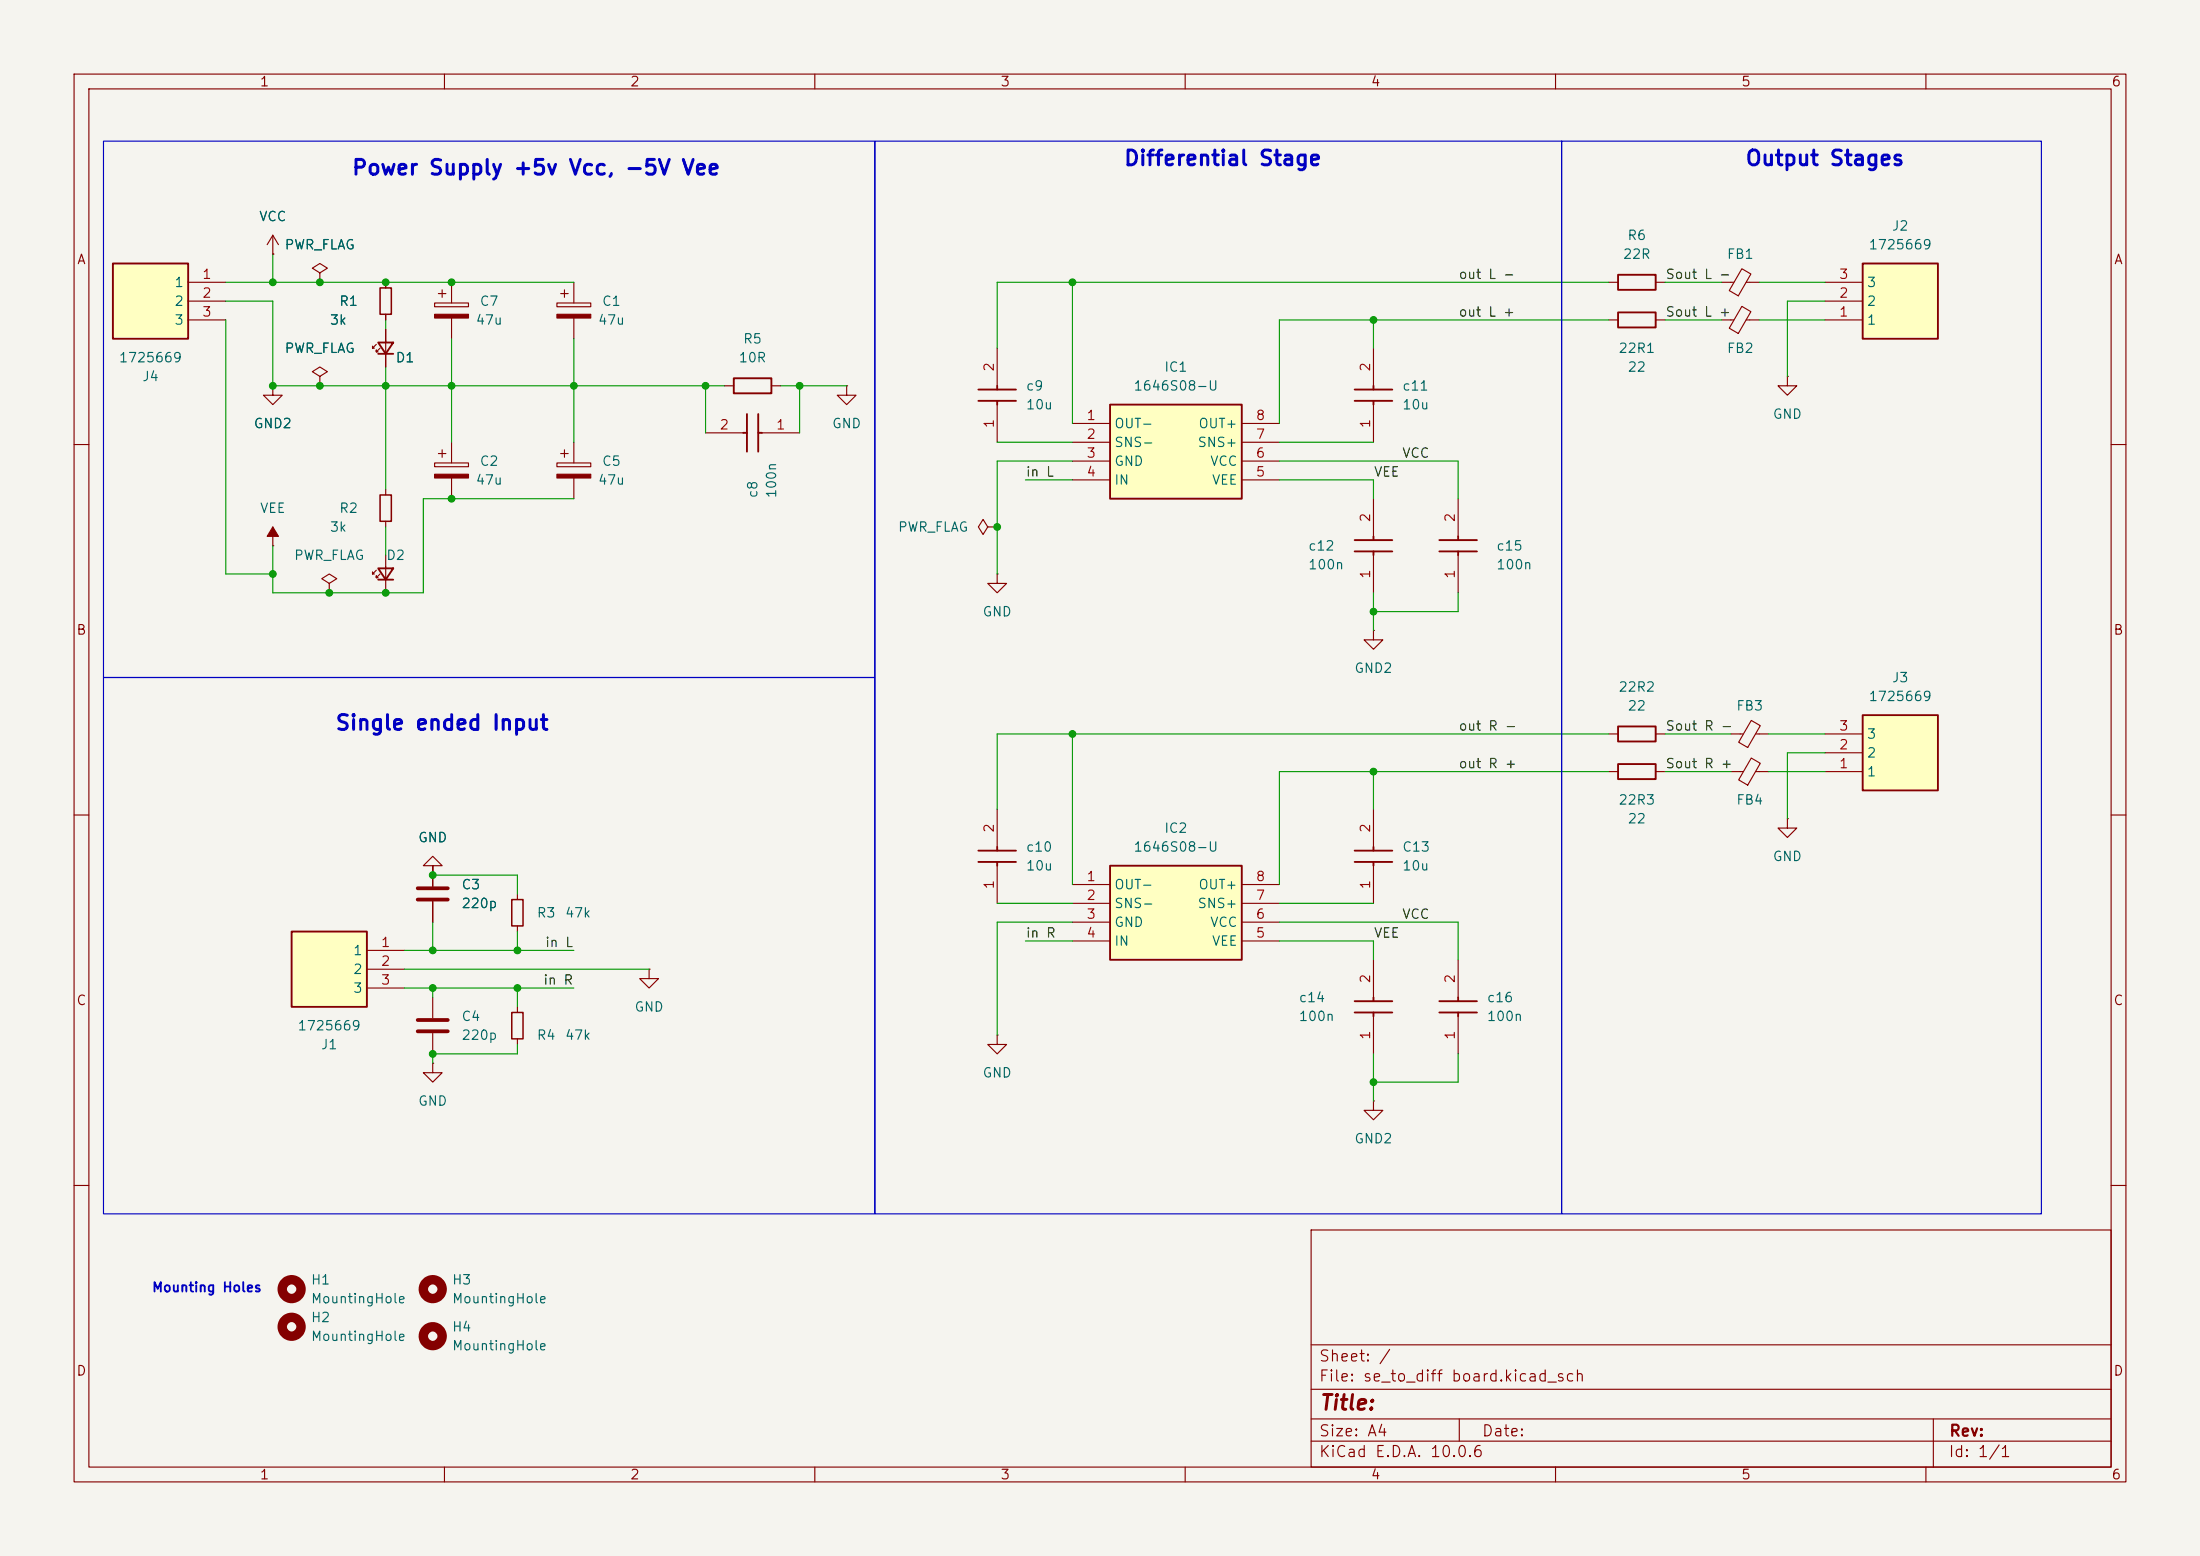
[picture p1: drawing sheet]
<svg xmlns="http://www.w3.org/2000/svg" width="297mm" height="210mm" viewBox="0 0 297 210" stroke-linecap="round" stroke-linejoin="round" font-family="sans-serif">
<path d="M0 0h297v210h-297z" fill="#f5f4ef" stroke="#f5f4ef" stroke-width=".14"/>
<g fill="none" stroke="#840000" stroke-width=".15">
<path d="M10 10h277v190h-277zM12 12h273v186h-273zM60 10v2M110 10v2M160 10v2M210 10v2M260 10v2M10 60h2M285 60h2M217.2 99.1h1.2M223.5 99.1h1.3M10 110h2"/>
<path d="M233.7 104.1h1.6M236.4 102.3l1.2 .7-1.7 3-1.2-.7zM237 104.1h1.8M285 110h2M10 160h2M177 166h108v32h-108zM285 160h2M60 198v2M110 198v2M160 198v2M177 194.5h108M177 191.5h108"/>
<path d="M177 187.5h108M177 181.5h108M197 191.5v3M210 198v2M260 198v2M261 191.5v6.5"/>
</g>
<g fill="none" stroke="#840000" stroke-width="1.3">
<circle cx="39.4" cy="174" r="1.27"/>
<circle cx="39.4" cy="179.1" r="1.27"/>
</g>
<path d="M218.4 98h5.1v2.1h-5.1z" fill="none" stroke="#840000" stroke-width=".25"/>
<path d="M251.5 96.5h10.1v10.2h-10.1z" fill="#ffffc2"/>
<path d="M251.5 96.5h10.1v10.2h-10.1z" fill="none" stroke="#840000" stroke-width=".25"/>
<path d="M43.2 50.8l1-.6-1-.7-1 .7 1 .6v1.3M43.2 52.1h.1M52.1 66v.8M52.1 70.4v.7M133.3 71.1l-.6-1-.6 1 .6 1 .6-1h1.3M134.6 71.1h.1M233.7 99.1h1.6M236.4 97.2l1.2 .7-1.7 3-1.2-.7zM237 99.1h1.8M246.4 99.1h5.1M246.4 104.1h5.1M246.4 101.6h5.1" fill="none" stroke="#840000" stroke-width=".15"/>
<path d="M51.3 66.8h1.5v3.6h-1.5z" fill="none" stroke="#840000" stroke-width=".2"/>
<path d="M149.9 54.6h17.7v12.7h-17.7z" fill="#ffffc2"/>
<path d="M132.1 54.1h5.1M132.1 52.6h5.1M134.6 52.1v.5M134.6 54.1v.5M149.9 54.6h17.7v12.7h-17.7z" fill="none" stroke="#840000" stroke-width=".25"/>
<path d="M134.6 47v5.1M134.6 54.6v5.1M144.8 57.2h5.1M144.8 59.7h5.1M167.6 57.2h5.1M167.6 59.7h5.1M144.8 62.2h5.1M144.8 64.8h5.1M167.6 62.2h5.1M167.6 64.8h5.1M241.3 110.5v1.3h1.3l-1.3 1.2-1.3-1.2h1.3M241.3 110.5h.1" fill="none" stroke="#840000" stroke-width=".15"/>
<path d="M251.5 35.6h10.1v10.1h-10.1z" fill="#ffffc2"/>
<path d="M218.4 37.1h5.1v2h-5.1zM251.5 35.6h10.1v10.1h-10.1zM218.4 42.2h5.1v2h-5.1zM182.9 116.3h5.1M182.9 114.8h5.1M185.4 114.3v.5M185.4 116.3v.5M182.9 136.7h5.1M182.9 135.1h5.1M185.4 134.6v.5M185.4 136.7v.5" fill="none" stroke="#840000" stroke-width=".25"/>
<g fill="none" stroke="#840000" stroke-width=".15">
<path d="M36.8 34.3h.1M36.8 31.8l-.7 1.2M36.8 31.8l.8 1.2M36.8 31.8v2.5M217.2 38.1h1.2M223.5 38.1h1.3M232.4 38.1h1.7M235.2 36.3l1.2 .7-1.7 2.9-1.2-.7zM235.7 38.1h1.8M246.4 38.1h5.1M217.2 43.2h1.2M223.5 43.2h1.3"/>
<path d="M232.4 43.2h1.7M235.2 41.4l1.2 .7-1.7 2.9-1.2-.7zM235.7 43.2h1.8M241.3 50.8v1.3h1.3l-1.3 1.2-1.3-1.2h1.3M241.3 50.8h.1M246.4 43.2h5.1M246.4 40.6h5.1M185.4 85.1v1.3h1.3l-1.3 1.2-1.3-1.2h1.3M185.4 85.1h.1M58.4 116.8h1.3l-1.3-1.2-1.3 1.2h1.3v1.3M58.4 118.1h.1M185.4 109.2v5.1"/>
<path d="M185.4 116.8v5.1M58.4 134.6v2.8M58.4 139.4v2.8M69.8 120.7v.7M69.8 125v.7M69.8 135.9v.8M87.6 130.8v1.3h1.3l-1.3 1.3-1.2-1.3h1.2M87.6 130.8h.1M185.4 129.5v5.1M185.4 137.2v5M58.4 143.5v1.3h1.3l-1.3 1.3-1.3-1.3h1.3M58.4 143.5h.1"/>
<path d="M69.8 140.2v.8M185.4 148.6v1.3h1.3l-1.3 1.2-1.3-1.2h1.3M185.4 148.6h.1"/>
</g>
<g fill="none" stroke="#840000" stroke-width="1.3">
<circle cx="58.4" cy="174" r="1.27"/>
<circle cx="58.4" cy="180.3" r="1.27"/>
</g>
<path d="M69.1 136.7h1.5v3.5h-1.5zM69.1 121.4h1.5v3.6h-1.5z" fill="none" stroke="#840000" stroke-width=".2"/>
<path d="M56.4 137.7h4.1M56.4 139.2h4.1" fill="none" stroke="#840000" stroke-width=".51"/>
<path d="M39.4 125.7h10.1v10.2h-10.1z" fill="#ffffc2"/>
<g fill="none" stroke="#840000" stroke-width=".25">
<path d="M51.1 46.2h2l-1 1.6zM51.1 47.8h2M182.9 54.1h5.1M182.9 52.6h5.1M185.4 52.1v.5M185.4 54.1v.5M182.9 74.4h5.1M182.9 72.9h5.1M185.4 72.4v.5M185.4 74.4v.5M132.1 116.3h5.1M132.1 114.8h5.1"/>
<path d="M134.6 114.3v.5M134.6 116.3v.5M39.4 125.7h10.1v10.2h-10.1z"/>
</g>
<g fill="none" stroke="#840000" stroke-width=".15">
<path d="M50.8 46.5l-.5 .5v-.3v.3h.2M51.3 47l-.5 .5v-.3v.3h.3M52.1 44.5v5M185.4 47v5.1M185.4 54.6v5.1M134.6 77.5v1.2h1.3l-1.3 1.3-1.3-1.3h1.3M134.6 77.5h.1M185.4 67.3v5.1M185.4 74.9v5.1M58.4 116.8v2.8M134.6 109.2v5.1M134.6 116.8v5.1"/>
<path d="M49.5 128.3h5.1M49.5 130.8h5.1M49.5 133.4h5.1M58.4 121.7v2.8M134.6 139.7v1.3h1.3l-1.3 1.2-1.3-1.2h1.3M134.6 139.7h.1"/>
</g>
<path d="M56.4 119.9h4.1M56.4 121.4h4.1" fill="none" stroke="#840000" stroke-width=".51"/>
<path d="M149.9 116.8h17.7v12.7h-17.7z" fill="#ffffc2"/>
<path d="M99.1 51.1h5v2h-5zM100.3 58.4h.5M100.8 55.9v5.1M102.4 58.4h.5M102.4 55.9v5.1M51.1 76.7h2l-1 1.5zM51.1 78.2h2M194.3 74.4h5.1M194.3 72.9h5.1M196.8 72.4v.5M196.8 74.4v.5M149.9 116.8h17.7v12.7h-17.7z" fill="none" stroke="#840000" stroke-width=".25"/>
<g fill="none" stroke="#840000" stroke-width=".15">
<path d="M43.2 36.8l1-.6-1-.6-1 .6 1 .6v1.3M43.2 38.1h.1M52.1 38.1v.8M75.7 39.6h1M76.2 39.1v1M77.5 38.1v2.8M52.1 42.4v.8M75.2 40.9h4.6v.5h-4.6zM77.5 42.9v2.8M95.2 58.4h5.1M97.8 52.1h1.3M102.9 58.4h5"/>
<path d="M104.1 52.1h1.3M114.3 52.1v1.2h1.3l-1.3 1.3-1.3-1.3h1.3M114.3 52.1h.1M44.4 78.7l1.1-.6-1.1-.6-1 .6 1 .6v1.3M50.8 77l-.5 .5v-.3v.3h.2M51.3 77.5l-.5 .5v-.3v.3h.3M52.1 74.9v5.1M196.8 67.3v5.1M196.8 74.9v5.1M44.4 80h.1M144.8 119.4h5.1M167.6 119.4h5.1"/>
<path d="M144.8 121.9h5.1M144.8 124.5h5.1M144.8 127h5.1M167.6 121.9h5.1M167.6 124.5h5.1M167.6 127h5.1"/>
</g>
<path d="M75.2 42.4h4.6v.5h-4.6z" fill="#840000" stroke="#840000" stroke-width=".15"/>
<path d="M51.3 38.9h1.5v3.5h-1.5z" fill="none" stroke="#840000" stroke-width=".2"/>
<path d="M15.2 35.6h10.2v10.1h-10.2z" fill="#ffffc2"/>
<path d="M15.2 35.6h10.2v10.1h-10.2zM218.4 103.1h5.1v2.1h-5.1zM194.3 136.7h5.1M194.3 135.1h5.1M196.8 134.6v.5M196.8 136.7v.5" fill="none" stroke="#840000" stroke-width=".25"/>
<g fill="none" stroke="#840000" stroke-width=".15">
<path d="M25.4 38.1h5.1M36.8 34.3h.1M43.2 38.1h.1M52.1 38.1v.8M59.2 39.6h1M59.7 39.1v1M61 38.1v2.8M25.4 40.6h5.1M25.4 43.2h5.1M36.8 52.1v1.2h1.3l-1.3 1.3-1.2-1.3h1.2M36.8 52.1h.1M43.2 52.1h.1"/>
<path d="M52.1 42.4v.8M52.1 44.5v1.7M52.1 47.8v1.7M58.7 40.9h4.5v.5h-4.5zM61 42.9v2.8M61 59.7v2.8M77.5 59.7v2.8M36.8 73.7h.1M36.8 71.1v2.6M58.7 62.5h4.5v.5h-4.5zM59.2 61.2h1M59.7 60.7v1"/>
<path d="M61 64.5v2.8M75.2 62.5h4.6v.5h-4.6zM75.7 61.2h1M76.2 60.7v1M77.5 64.5v2.8M58.4 118.1h.1M58.4 116.8v2.8M217.2 104.1h1.2M223.5 104.1h1.3M58.4 121.7v2.8M196.8 129.5v5.1M196.8 137.2v5"/>
</g>
<g fill="#840000" stroke="#840000" stroke-width=".15">
<path d="M58.7 42.4h4.5v.5h-4.5z"/>
<path d="M75.2 64h4.6v.5h-4.6z"/>
<path d="M36.8 71.1l.8 1.3h-1.5z"/>
<path d="M58.7 64h4.5v.5h-4.5z"/>
</g>
<g fill="none" stroke="#009600" stroke-width=".15">
<path d="M30.5 38.1h47M36.8 34.3v3.8M144.8 38.1v19.1M217.2 38.1h-82.6v8.9M224.8 38.1h7.6M237.5 38.1h8.9M30.5 40.6h6.3v11.5h61M30.5 43.2v34.3h6.3M52.1 43.2v1.3M52.1 49.5v16.5M61 45.7v14M77.5 45.7v14"/>
<path d="M95.2 52.1v6.3M105.4 52.1h8.9M107.9 52.1v6.3M134.6 59.7h10.2M172.7 59.7h12.7M185.4 43.2v3.8M217.2 43.2h-44.5v14M224.8 43.2h7.6M237.5 43.2h8.9M246.4 40.6h-5.1v10.2M52.1 71.1v3.8M77.5 67.3h-20.4v12.7h-20.3v-6.3"/>
<path d="M138.4 64.8h6.4M144.8 62.2h-10.2v15.3M172.7 64.8h12.7v2.5M172.7 62.2h24.1v5.1M144.8 99.1v20.3M185.4 80v5.1M196.8 80v2.6h-11.4M217.2 99.1h-82.6v10.1M224.8 99.1h8.9M238.8 99.1h7.6M58.4 116.8v1.3h11.4v2.6M185.4 104.1v5.1"/>
<path d="M217.2 104.1h-44.5v15.3M224.8 104.1h8.9M238.8 104.1h7.6M246.4 101.6h-5.1v8.9M54.6 128.3h22.9M54.6 133.4h22.9M54.6 130.8h33M58.4 124.5v3.8M58.4 133.4v1.2M69.8 125.7v2.6M69.8 133.4v2.5M134.6 121.9h10.2"/>
<path d="M138.4 127h6.4M144.8 124.5h-10.2v15.2M172.7 127h12.7v2.5M172.7 124.5h24.1v5M172.7 121.9h12.7M69.8 141v1.2h-11.4v1.3M185.4 142.2v6.4M196.8 142.2v3.9h-11.4"/>
</g>
<path d="M14 19.1h104.1v72.3h-104.1zM118.1 19.1h92.7v144.7h-92.7zM210.8 19.1h64.8v144.7h-64.8zM14 91.4h104.1v72.4h-104.1z" fill="none" stroke="#0000c2" stroke-width=".15"/>
<g fill="#009600" stroke="#009600" stroke-width=".14">
<circle cx="58.4" cy="142.2" r=".46"/>
<circle cx="58.4" cy="133.4" r=".46"/>
<circle cx="58.4" cy="128.3" r=".46"/>
<circle cx="69.8" cy="133.4" r=".46"/>
<circle cx="69.8" cy="128.3" r=".46"/>
<circle cx="58.4" cy="118.1" r=".46"/>
<circle cx="107.9" cy="52.1" r=".46"/>
<circle cx="61" cy="38.1" r=".46"/>
<circle cx="77.5" cy="52.1" r=".46"/>
<circle cx="95.2" cy="52.1" r=".46"/>
<circle cx="44.4" cy="80" r=".46"/>
<circle cx="61" cy="52.1" r=".46"/>
<circle cx="52.1" cy="80" r=".46"/>
<circle cx="61" cy="67.3" r=".46"/>
<circle cx="185.4" cy="43.2" r=".46"/>
<circle cx="144.8" cy="38.1" r=".46"/>
<circle cx="134.6" cy="71.1" r=".46"/>
<circle cx="185.4" cy="146.1" r=".46"/>
<circle cx="185.4" cy="82.6" r=".46"/>
<circle cx="185.4" cy="104.1" r=".46"/>
<circle cx="144.8" cy="99.1" r=".46"/>
<circle cx="36.8" cy="52.1" r=".46"/>
<circle cx="43.2" cy="52.1" r=".46"/>
<circle cx="43.2" cy="38.1" r=".46"/>
<circle cx="36.8" cy="38.1" r=".46"/>
<circle cx="52.1" cy="38.1" r=".46"/>
<circle cx="36.8" cy="77.5" r=".46"/>
<circle cx="52.1" cy="52.1" r=".46"/>
</g>
<g font-size="2" fill="#0000c2">
<text x="151.6" y="22.8">Differential Stage</text>
<text x="235.5" y="22.8">Output Stages</text>
<text x="47.4" y="24.1">Power Supply +5v Vcc, -5V Vee</text>
<text x="45.2" y="99">Single ended Input</text>
</g>
<text font-size="2" fill="#840000" x="178" y="190.8">Title:</text>
<g font-size="1.5" fill="#840000">
<text x="178" y="184.1">Sheet: /</text>
<text x="178" y="186.8">File: se_to_diff board.kicad_sch</text>
<text x="178" y="197">KiCad E.D.A. 10.0.6</text>
<text x="178" y="194.2">Size: A4</text>
<text x="200" y="194.2">Date:</text>
<text x="263" y="197">Id: 1/1</text>
<text x="263" y="194.2">Rev:</text>
</g>
<g font-size="1.3" fill="#840000">
<text x="35" y="12">1</text>
<text x="85" y="12">2</text>
<text x="135" y="12">3</text>
<text x="185" y="12">4</text>
<text x="235" y="12">5</text>
<text x="285" y="12">6</text>
<text x="10.3" y="36">A</text>
<text x="285.3" y="36">A</text>
<text x="10.2" y="86">B</text>
<text x="285.2" y="86">B</text>
<text x="10.2" y="136">C</text>
<text x="285.2" y="136">C</text>
<text x="10.2" y="186">D</text>
<text x="285.2" y="186">D</text>
<text x="35" y="200">1</text>
<text x="85" y="200">2</text>
<text x="135" y="200">3</text>
<text x="185" y="200">4</text>
<text x="235" y="200">5</text>
<text x="285" y="200">6</text>
</g>
<g font-size="1.3" fill="#006464">
<text x="34.9" y="30.2">VCC</text>
<text x="38.3" y="34">PWR_FLAG</text>
<text x="219" y="35.3">22R</text>
<text x="219.6" y="32.7">R6</text>
<text x="233" y="35.3">FB1</text>
<text x="252.2" y="34">1725669</text>
<text x="255.3" y="31.4">J2</text>
<text x="23.5" y="39.1">1</text>
<text x="23.5" y="41.6">2</text>
<text x="45.7" y="41.6">R1</text>
<text x="64.7" y="41.6">C7</text>
<text x="81.2" y="41.6">C1</text>
<text x="251.9" y="41.6">2</text>
<text x="251.9" y="39.1">3</text>
<text x="23.5" y="44.1">3</text>
<text x="38.3" y="48">PWR_FLAG</text>
<text x="44.4" y="44.1">3k</text>
<text x="64.1" y="44.1">47u</text>
<text x="80.6" y="44.1">47u</text>
<text x="100.2" y="46.7">R5</text>
<text x="218.4" y="48">22R1</text>
<text x="233" y="48">FB2</text>
<text x="251.9" y="44.1">1</text>
<text x="16" y="49.2">1725669</text>
<text x="19.1" y="51.8">J4</text>
<text x="53.3" y="49.2">D1</text>
<text x="99.6" y="49.2">10R</text>
<text x="138.4" y="53">c9</text>
<text x="152.9" y="53">1646S08-U</text>
<text x="157.1" y="50.5">IC1</text>
<text x="189.2" y="53">c11</text>
<text x="219.6" y="50.5">22</text>
<text x="34.2" y="58.1">GND2</text>
<text x="112.2" y="58.1">GND</text>
<text x="138.4" y="55.6">10u</text>
<text x="150.3" y="58.1">OUT-</text>
<text x="161.7" y="58.1">OUT+</text>
<text x="189.2" y="55.6">10u</text>
<text x="239.2" y="56.8">GND</text>
<text x="64.1" y="65.7">47u</text>
<text x="64.7" y="63.2">C2</text>
<text x="80.6" y="65.7">47u</text>
<text x="81.2" y="63.2">C5</text>
<text x="150.3" y="60.7">SNS-</text>
<text x="150.3" y="63.2">GND</text>
<text x="150.3" y="65.7">IN</text>
<text x="161.6" y="60.7">SNS+</text>
<text x="163.3" y="63.2">VCC</text>
<text x="163.5" y="65.7">VEE</text>
<text x="35" y="69.5">VEE</text>
<text x="45.7" y="69.5">R2</text>
<text x="102.6" y="67.3" transform="rotate(-90 102.6 67.3)">c8</text>
<text x="105.1" y="67.3" transform="rotate(-90 105.1 67.3)">100n</text>
<text x="39.6" y="75.9">PWR_FLAG</text>
<text x="44.4" y="72.1">3k</text>
<text x="52.1" y="75.9">D2</text>
<text x="121.1" y="72.1">PWR_FLAG</text>
<text x="176.5" y="74.6">c12</text>
<text x="176.5" y="77.2">100n</text>
<text x="201.9" y="74.6">c15</text>
<text x="201.9" y="77.2">100n</text>
<text x="132.6" y="83.5">GND</text>
<text x="182.8" y="91.1">GND2</text>
<text x="218.4" y="93.7">22R2</text>
<text x="252.2" y="94.9">1725669</text>
<text x="255.3" y="92.4">J3</text>
<text x="219.6" y="96.2">22</text>
<text x="234.3" y="96.2">FB3</text>
<text x="251.9" y="100">3</text>
<text x="251.9" y="105.1">1</text>
<text x="251.9" y="102.6">2</text>
<text x="56.4" y="114">GND</text>
<text x="157.1" y="112.7">IC2</text>
<text x="218.4" y="108.9">22R3</text>
<text x="219.6" y="111.5">22</text>
<text x="234.3" y="108.9">FB4</text>
<text x="138.4" y="115.3">c10</text>
<text x="138.4" y="117.8">10u</text>
<text x="152.9" y="115.3">1646S08-U</text>
<text x="189.2" y="115.3">C13</text>
<text x="189.2" y="117.8">10u</text>
<text x="239.2" y="116.5">GND</text>
<text x="62.2" y="120.3">C3</text>
<text x="62.2" y="122.9">220p</text>
<text x="72.4" y="124.2">R3</text>
<text x="76.2" y="124.2">47k</text>
<text x="150.3" y="120.3">OUT-</text>
<text x="150.3" y="122.9">SNS-</text>
<text x="150.3" y="125.4">GND</text>
<text x="161.6" y="122.9">SNS+</text>
<text x="161.7" y="120.3">OUT+</text>
<text x="163.3" y="125.4">VCC</text>
<text x="47.6" y="129.2">1</text>
<text x="47.6" y="131.8">2</text>
<text x="150.3" y="128">IN</text>
<text x="163.5" y="128">VEE</text>
<text x="47.6" y="134.3">3</text>
<text x="85.6" y="136.9">GND</text>
<text x="175.2" y="135.6">c14</text>
<text x="200.6" y="135.6">c16</text>
<text x="40.1" y="139.4">1725669</text>
<text x="43.2" y="141.9">J1</text>
<text x="62.2" y="138.1">C4</text>
<text x="62.2" y="140.7">220p</text>
<text x="72.4" y="140.7">R4</text>
<text x="76.2" y="140.7">47k</text>
<text x="175.2" y="138.1">100n</text>
<text x="200.6" y="138.1">100n</text>
<text x="56.4" y="149.6">GND</text>
<text x="132.6" y="145.7">GND</text>
<text x="182.8" y="154.6">GND2</text>
<text x="41.9" y="173.7">H1</text>
<text x="60.9" y="173.7">H3</text>
<text x="41.9" y="178.8">H2</text>
<text x="41.9" y="176.2">MountingHole</text>
<text x="60.9" y="176.2">MountingHole</text>
<text x="41.9" y="181.3">MountingHole</text>
<text x="60.9" y="180">H4</text>
<text x="60.9" y="182.6">MountingHole</text>
</g>
<g font-size="1.3" fill="#a90000">
<text x="27.2" y="38">1</text>
<text x="27.2" y="40.5">2</text>
<text x="248.2" y="40.5">2</text>
<text x="248.2" y="38">3</text>
<text x="27.2" y="43">3</text>
<text x="248.2" y="43">1</text>
<text x="134.5" y="50.3" transform="rotate(-90 134.5 50.3)">2</text>
<text x="185.3" y="50.3" transform="rotate(-90 185.3 50.3)">2</text>
<text x="97.1" y="58.3">2</text>
<text x="104.7" y="58.3">1</text>
<text x="134.5" y="57.9" transform="rotate(-90 134.5 57.9)">1</text>
<text x="146.6" y="57">1</text>
<text x="146.6" y="59.6">2</text>
<text x="169.4" y="59.6">7</text>
<text x="169.4" y="57">8</text>
<text x="185.3" y="57.9" transform="rotate(-90 185.3 57.9)">1</text>
<text x="146.6" y="62.1">3</text>
<text x="146.6" y="64.6">4</text>
<text x="169.4" y="64.6">5</text>
<text x="169.4" y="62.1">6</text>
<text x="185.3" y="70.6" transform="rotate(-90 185.3 70.6)">2</text>
<text x="196.7" y="70.6" transform="rotate(-90 196.7 70.6)">2</text>
<text x="185.3" y="78.2" transform="rotate(-90 185.3 78.2)">1</text>
<text x="196.7" y="78.2" transform="rotate(-90 196.7 78.2)">1</text>
<text x="248.2" y="101.5">2</text>
<text x="248.2" y="98.9">3</text>
<text x="248.2" y="104">1</text>
<text x="134.5" y="112.5" transform="rotate(-90 134.5 112.5)">2</text>
<text x="185.3" y="112.5" transform="rotate(-90 185.3 112.5)">2</text>
<text x="146.6" y="119.2">1</text>
<text x="169.4" y="119.2">8</text>
<text x="134.5" y="120.1" transform="rotate(-90 134.5 120.1)">1</text>
<text x="146.6" y="121.8">2</text>
<text x="146.6" y="124.3">3</text>
<text x="169.4" y="124.3">6</text>
<text x="169.4" y="121.8">7</text>
<text x="185.3" y="120.1" transform="rotate(-90 185.3 120.1)">1</text>
<text x="51.3" y="128.1">1</text>
<text x="51.3" y="130.7">2</text>
<text x="146.6" y="126.9">4</text>
<text x="169.4" y="126.9">5</text>
<text x="51.3" y="133.2">3</text>
<text x="185.3" y="132.8" transform="rotate(-90 185.3 132.8)">2</text>
<text x="196.7" y="132.8" transform="rotate(-90 196.7 132.8)">2</text>
<text x="185.3" y="140.4" transform="rotate(-90 185.3 140.4)">1</text>
<text x="196.7" y="140.4" transform="rotate(-90 196.7 140.4)">1</text>
</g>
<g font-size="1.3" fill="#0f0f0f">
<text x="196.8" y="38">out L -</text>
<text x="224.8" y="38">Sout L -</text>
<text x="196.8" y="43.1">out L +</text>
<text x="224.8" y="43.1">Sout L +</text>
<text x="138.4" y="64.6">in L</text>
<text x="185.4" y="64.6">VEE</text>
<text x="189.2" y="62.1">VCC</text>
<text x="196.8" y="98.9">out R -</text>
<text x="224.8" y="98.9">Sout R -</text>
<text x="196.8" y="104">out R +</text>
<text x="224.8" y="104">Sout R +</text>
<text x="189.2" y="124.3">VCC</text>
<text x="73.5" y="128.1">in L</text>
<text x="138.4" y="126.9">in R</text>
<text x="185.4" y="126.9">VEE</text>
<text x="73.3" y="133.2">in R</text>
</g>
<text font-size="1.3" fill="#0000c2" x="20.4" y="174.7">Mounting Holes</text>
</svg>
